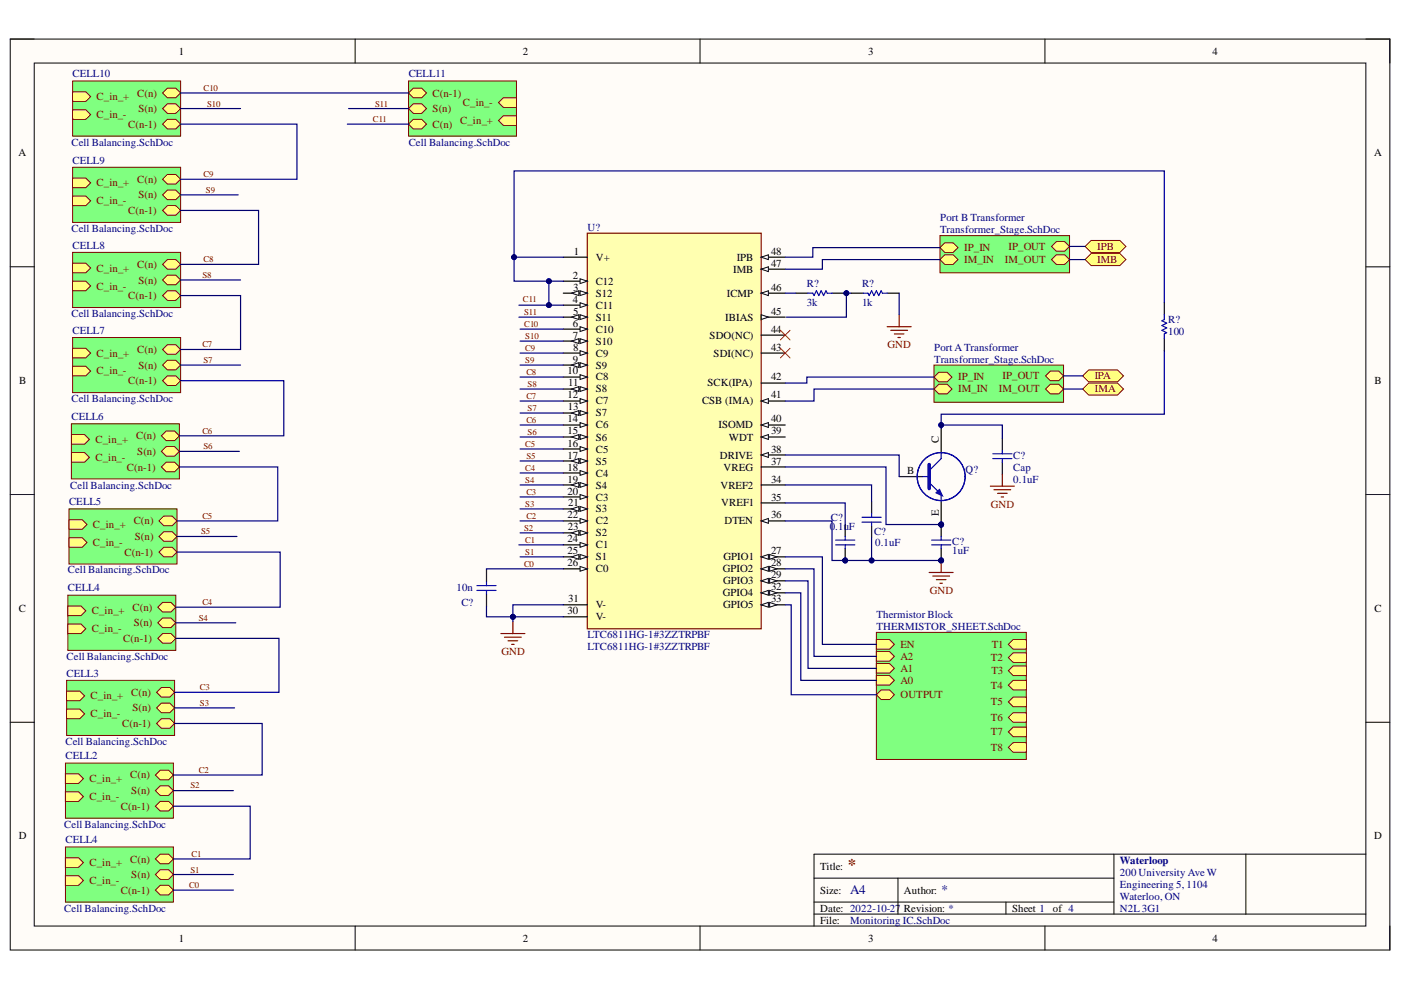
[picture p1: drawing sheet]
<svg xmlns="http://www.w3.org/2000/svg" width="297mm" height="210mm" viewBox="0 0 297 210" stroke-linecap="round" stroke-linejoin="round" font-family="sans-serif">
<path d="M2.2 8.3h292.5v193.1h-292.5z" fill-rule="evenodd" fill="#fffcf8"/>
<path d="M2.2 8.3h292.5v193.1h-292.5z" fill="none" stroke="#000" stroke-width=".21"/>
<path d="M7.3 13.4h282.3v182.9h-282.3z" fill-rule="evenodd" fill="#fffcf8"/>
<g fill="none" stroke="#000" stroke-width=".21">
<path d="M2.2 8.3h5.1M7.3 13.4h282.3v182.9h-282.3zM75.3 8.3v5.1M148.4 8.3v5.1M221.5 8.3v5.1M289.6 8.3h5.1v5.1M2.2 56.6h5.1M289.6 56.6h5.1M2.2 104.9h5.1M289.6 104.9h5.1M2.2 153.1h5.1M289.6 153.1h5.1"/>
<path d="M75.3 196.3v5.1M148.4 196.3v5.1M172.6 186.2h63.6M172.6 193.8h117M172.6 191.3h63.6M190.4 186.2v7.6M213.3 191.3v2.5M221.5 196.3v5.1M236.2 181.1v12.7M264.2 181.1v12.7M289.6 181.1h-117v15.2M294.7 196.3v5.1"/>
</g>
<path d="M124.5 49.4h36.9v83.9h-36.9z" fill-rule="evenodd" fill="#ffffb0"/>
<path d="M124.5 49.4h36.9v83.9h-36.9z" fill="none" stroke="#800000" stroke-width=".25"/>
<path d="M161.4 118.1h5.1" fill="none" stroke="#000" stroke-width=".25"/>
<path d="M161.4 118.1l1.5-.5v1z" fill="#f8fcff"/>
<path d="M161.4 118.1l1.5-.5v1z" fill="none" stroke="#000" stroke-width=".21"/>
<path d="M163.2 117.6l1.5 .5-1.5 .5z" fill="#f8fcff"/>
<path d="M163.2 117.6l1.5 .5-1.5 .5z" fill="none" stroke="#000" stroke-width=".21"/>
<path d="M161.4 120.6h5.1" fill="none" stroke="#000" stroke-width=".25"/>
<path d="M161.4 120.6l1.5-.5v1z" fill="#f8fcff"/>
<path d="M161.4 120.6l1.5-.5v1z" fill="none" stroke="#000" stroke-width=".21"/>
<path d="M163.2 120.1l1.5 .5-1.5 .5z" fill="#f8fcff"/>
<path d="M163.2 120.1l1.5 .5-1.5 .5z" fill="none" stroke="#000" stroke-width=".21"/>
<path d="M161.4 123.2h5.1" fill="none" stroke="#000" stroke-width=".25"/>
<path d="M161.4 123.2l1.5-.6v1.1z" fill="#f8fcff"/>
<path d="M161.4 123.2l1.5-.6v1.1z" fill="none" stroke="#000" stroke-width=".21"/>
<path d="M163.2 122.6l1.5 .6-1.5 .5z" fill="#f8fcff"/>
<path d="M163.2 122.6l1.5 .6-1.5 .5z" fill="none" stroke="#000" stroke-width=".21"/>
<path d="M161.4 125.7h5.1" fill="none" stroke="#000" stroke-width=".25"/>
<path d="M161.4 125.7l1.5-.5v1z" fill="#f8fcff"/>
<path d="M161.4 125.7l1.5-.5v1z" fill="none" stroke="#000" stroke-width=".21"/>
<path d="M163.2 125.2l1.5 .5-1.5 .5z" fill="#f8fcff"/>
<path d="M163.2 125.2l1.5 .5-1.5 .5z" fill="none" stroke="#000" stroke-width=".21"/>
<path d="M161.4 128.2h5.1" fill="none" stroke="#000" stroke-width=".25"/>
<path d="M161.4 128.2l1.5-.5v1z" fill="#f8fcff"/>
<path d="M161.4 128.2l1.5-.5v1z" fill="none" stroke="#000" stroke-width=".21"/>
<path d="M163.2 127.7l1.5 .5-1.5 .5z" fill="#f8fcff"/>
<path d="M163.2 127.7l1.5 .5-1.5 .5z" fill="none" stroke="#000" stroke-width=".21"/>
<path d="M161.4 85h5.1M161.4 106.6h5.1M161.4 102.8h5.1" fill="none" stroke="#000" stroke-width=".25"/>
<path d="M161.4 85l1.5-.5v1z" fill="#f8fcff"/>
<path d="M161.4 85l1.5-.5v1z" fill="none" stroke="#000" stroke-width=".21"/>
<path d="M119.4 120.6h5.1" fill="none" stroke="#000" stroke-width=".25"/>
<path d="M123 120.1l1.5 .5-1.5 .5z" fill="#f8fcff"/>
<path d="M123 120.1l1.5 .5-1.5 .5z" fill="none" stroke="#000" stroke-width=".21"/>
<path d="M119.4 115.5h5.1" fill="none" stroke="#000" stroke-width=".25"/>
<path d="M123 115l1.5 .5-1.5 .5z" fill="#f8fcff"/>
<path d="M123 115l1.5 .5-1.5 .5z" fill="none" stroke="#000" stroke-width=".21"/>
<path d="M119.4 110.4h5.1" fill="none" stroke="#000" stroke-width=".25"/>
<path d="M123 109.9l1.5 .5-1.5 .6z" fill="#f8fcff"/>
<path d="M123 109.9l1.5 .5-1.5 .6z" fill="none" stroke="#000" stroke-width=".21"/>
<path d="M119.4 105.4h5.1" fill="none" stroke="#000" stroke-width=".25"/>
<path d="M123 104.9l1.5 .5-1.5 .5z" fill="#f8fcff"/>
<path d="M123 104.9l1.5 .5-1.5 .5z" fill="none" stroke="#000" stroke-width=".21"/>
<path d="M119.4 100.3h5.1" fill="none" stroke="#000" stroke-width=".25"/>
<path d="M123 99.8l1.5 .5-1.5 .5z" fill="#f8fcff"/>
<path d="M123 99.8l1.5 .5-1.5 .5z" fill="none" stroke="#000" stroke-width=".21"/>
<path d="M119.4 95.2h5.1" fill="none" stroke="#000" stroke-width=".25"/>
<path d="M123 94.7l1.5 .5-1.5 .5z" fill="#f8fcff"/>
<path d="M123 94.7l1.5 .5-1.5 .5z" fill="none" stroke="#000" stroke-width=".21"/>
<path d="M119.4 90.1h5.1" fill="none" stroke="#000" stroke-width=".25"/>
<path d="M123 89.6l1.5 .5-1.5 .5z" fill="#f8fcff"/>
<path d="M123 89.6l1.5 .5-1.5 .5z" fill="none" stroke="#000" stroke-width=".21"/>
<path d="M119.4 85h5.1" fill="none" stroke="#000" stroke-width=".25"/>
<path d="M123 84.5l1.5 .5-1.5 .5z" fill="#f8fcff"/>
<path d="M123 84.5l1.5 .5-1.5 .5z" fill="none" stroke="#000" stroke-width=".21"/>
<path d="M119.4 79.9h5.1" fill="none" stroke="#000" stroke-width=".25"/>
<path d="M123 79.4l1.5 .5-1.5 .6z" fill="#f8fcff"/>
<path d="M123 79.4l1.5 .5-1.5 .6z" fill="none" stroke="#000" stroke-width=".21"/>
<path d="M119.4 74.9h5.1" fill="none" stroke="#000" stroke-width=".25"/>
<path d="M123 74.4l1.5 .5-1.5 .5z" fill="#f8fcff"/>
<path d="M123 74.4l1.5 .5-1.5 .5z" fill="none" stroke="#000" stroke-width=".21"/>
<path d="M119.4 69.8h5.1" fill="none" stroke="#000" stroke-width=".25"/>
<path d="M123 69.3l1.5 .5-1.5 .5z" fill="#f8fcff"/>
<path d="M123 69.3l1.5 .5-1.5 .5z" fill="none" stroke="#000" stroke-width=".21"/>
<path d="M119.4 64.7h5.1" fill="none" stroke="#000" stroke-width=".25"/>
<path d="M123 64.2l1.5 .5-1.5 .5z" fill="#f8fcff"/>
<path d="M123 64.2l1.5 .5-1.5 .5z" fill="none" stroke="#000" stroke-width=".21"/>
<path d="M119.4 59.6h5.1" fill="none" stroke="#000" stroke-width=".25"/>
<path d="M123 59.1l1.5 .5-1.5 .5z" fill="#f8fcff"/>
<path d="M123 59.1l1.5 .5-1.5 .5z" fill="none" stroke="#000" stroke-width=".21"/>
<path d="M161.4 96.5h5.1" fill="none" stroke="#000" stroke-width=".25"/>
<path d="M161.4 96.5l1.5-.5v1z" fill="#f8fcff"/>
<path d="M161.4 96.5l1.5-.5v1z" fill="none" stroke="#000" stroke-width=".21"/>
<path d="M161.4 110.4h5.1" fill="none" stroke="#000" stroke-width=".25"/>
<path d="M161.4 110.4l1.5-.5v1.1z" fill="#f8fcff"/>
<path d="M161.4 110.4l1.5-.5v1.1z" fill="none" stroke="#000" stroke-width=".21"/>
<path d="M161.4 67.2h5.1" fill="none" stroke="#000" stroke-width=".25"/>
<path d="M161.4 66.7l1.5 .5-1.5 .5z" fill="#f8fcff"/>
<path d="M161.4 66.7l1.5 .5-1.5 .5z" fill="none" stroke="#000" stroke-width=".21"/>
<path d="M161.4 62.2h5.1" fill="none" stroke="#000" stroke-width=".25"/>
<path d="M161.4 62.2l1.5-.6v1.1z" fill="#f8fcff"/>
<path d="M161.4 62.2l1.5-.6v1.1z" fill="none" stroke="#000" stroke-width=".21"/>
<path d="M161.4 57.1h5.1" fill="none" stroke="#000" stroke-width=".25"/>
<path d="M161.4 57.1l1.5-.5v1z" fill="#f8fcff"/>
<path d="M161.4 57.1l1.5-.5v1z" fill="none" stroke="#000" stroke-width=".21"/>
<path d="M161.4 54.5h5.1" fill="none" stroke="#000" stroke-width=".25"/>
<path d="M161.4 54.5l1.5-.5v1z" fill="#f8fcff"/>
<path d="M161.4 54.5l1.5-.5v1z" fill="none" stroke="#000" stroke-width=".21"/>
<path d="M161.4 90.1h5.1" fill="none" stroke="#000" stroke-width=".25"/>
<path d="M161.4 90.1l1.5-.5v1z" fill="#f8fcff"/>
<path d="M161.4 90.1l1.5-.5v1z" fill="none" stroke="#000" stroke-width=".21"/>
<path d="M119.4 118.1h5.1" fill="none" stroke="#000" stroke-width=".25"/>
<path d="M123 117.6l1.5 .5-1.5 .5z" fill="#f8fcff"/>
<path d="M123 117.6l1.5 .5-1.5 .5z" fill="none" stroke="#000" stroke-width=".21"/>
<path d="M121.2 118.1l1.5-.5v1z" fill="#f8fcff"/>
<path d="M121.2 118.1l1.5-.5v1z" fill="none" stroke="#000" stroke-width=".21"/>
<path d="M119.4 113h5.1" fill="none" stroke="#000" stroke-width=".25"/>
<path d="M123 112.5l1.5 .5-1.5 .5z" fill="#f8fcff"/>
<path d="M123 112.5l1.5 .5-1.5 .5z" fill="none" stroke="#000" stroke-width=".21"/>
<path d="M121.2 113l1.5-.5v1z" fill="#f8fcff"/>
<path d="M121.2 113l1.5-.5v1z" fill="none" stroke="#000" stroke-width=".21"/>
<path d="M119.4 107.9h5.1" fill="none" stroke="#000" stroke-width=".25"/>
<path d="M123 107.4l1.5 .5-1.5 .5z" fill="#f8fcff"/>
<path d="M123 107.4l1.5 .5-1.5 .5z" fill="none" stroke="#000" stroke-width=".21"/>
<path d="M121.2 107.9l1.5-.5v1z" fill="#f8fcff"/>
<path d="M121.2 107.9l1.5-.5v1z" fill="none" stroke="#000" stroke-width=".21"/>
<path d="M119.4 102.8h5.1" fill="none" stroke="#000" stroke-width=".25"/>
<path d="M123 102.3l1.5 .5-1.5 .5z" fill="#f8fcff"/>
<path d="M123 102.3l1.5 .5-1.5 .5z" fill="none" stroke="#000" stroke-width=".21"/>
<path d="M121.2 102.8l1.5-.5v1z" fill="#f8fcff"/>
<path d="M121.2 102.8l1.5-.5v1z" fill="none" stroke="#000" stroke-width=".21"/>
<path d="M119.4 97.7h5.1" fill="none" stroke="#000" stroke-width=".25"/>
<path d="M123 97.2l1.5 .5-1.5 .5z" fill="#f8fcff"/>
<path d="M123 97.2l1.5 .5-1.5 .5z" fill="none" stroke="#000" stroke-width=".21"/>
<path d="M121.2 97.7l1.5-.5v1z" fill="#f8fcff"/>
<path d="M121.2 97.7l1.5-.5v1z" fill="none" stroke="#000" stroke-width=".21"/>
<path d="M119.4 92.7h5.1" fill="none" stroke="#000" stroke-width=".25"/>
<path d="M123 92.1l1.5 .6-1.5 .5z" fill="#f8fcff"/>
<path d="M123 92.1l1.5 .6-1.5 .5z" fill="none" stroke="#000" stroke-width=".21"/>
<path d="M121.2 92.7l1.5-.6v1.1z" fill="#f8fcff"/>
<path d="M121.2 92.7l1.5-.6v1.1z" fill="none" stroke="#000" stroke-width=".21"/>
<path d="M119.4 87.6h5.1" fill="none" stroke="#000" stroke-width=".25"/>
<path d="M123 87.1l1.5 .5-1.5 .5z" fill="#f8fcff"/>
<path d="M123 87.1l1.5 .5-1.5 .5z" fill="none" stroke="#000" stroke-width=".21"/>
<path d="M121.2 87.6l1.5-.5v1z" fill="#f8fcff"/>
<path d="M121.2 87.6l1.5-.5v1z" fill="none" stroke="#000" stroke-width=".21"/>
<path d="M119.4 82.5h5.1" fill="none" stroke="#000" stroke-width=".25"/>
<path d="M123 82l1.5 .5-1.5 .5z" fill="#f8fcff"/>
<path d="M123 82l1.5 .5-1.5 .5z" fill="none" stroke="#000" stroke-width=".21"/>
<path d="M121.2 82.5l1.5-.5v1z" fill="#f8fcff"/>
<path d="M121.2 82.5l1.5-.5v1z" fill="none" stroke="#000" stroke-width=".21"/>
<path d="M119.4 77.4h5.1M119.4 72.3h5.1" fill="none" stroke="#000" stroke-width=".25"/>
<path d="M123 71.8l1.5 .5-1.5 .5z" fill="#f8fcff"/>
<path d="M123 71.8l1.5 .5-1.5 .5z" fill="none" stroke="#000" stroke-width=".21"/>
<path d="M121.2 72.3l1.5-.5v1z" fill="#f8fcff"/>
<path d="M121.2 72.3l1.5-.5v1z" fill="none" stroke="#000" stroke-width=".21"/>
<path d="M119.4 54.5h5.1M119.4 67.2h5.1M119.4 62.2h5.1M161.4 74.9h5.1M161.4 71.1h5.1M161.4 81.2h5.1M161.4 99h5.1M161.4 92.7h5.1M119.4 130.8h5.1M119.4 128.2h5.1" fill="none" stroke="#000" stroke-width=".25"/>
<path d="M161.4 92.7l1.5-.6v1.1z" fill="#f8fcff"/>
<path d="M161.4 92.7l1.5-.6v1.1z" fill="none" stroke="#000" stroke-width=".21"/>
<path d="M168.8 62.2h2.5M176.4 62.2h2.5M180.5 62.2h2.5M188.1 62.2h2.5" fill="none" stroke="#000" stroke-width=".25"/>
<path d="M171.3 62.2h1l.3 .5 .5-1.1 .5 1.1 .5-1.1 .5 1.1 .5-1.1 .3 .6h1M183 62.2h1l.3 .5 .5-1.1 .5 1.1 .5-1.1 .5 1.1 .5-1.1 .3 .6h1" fill="none" stroke="#00f" stroke-width=".25"/>
<path d="M188.1 69.3h5.1M188.9 70h3.5M189.6 70.8h2.1M190.4 71.6h.5M190.6 66.7v2.6M106.2 134.3h5.1M107 135.1h3.5M107.7 135.9h2.1M108.5 136.6h.5M108.7 131.8v2.5" fill="none" stroke="#800000" stroke-width=".25"/>
<path d="M165.5 70l2 2.1M165.5 73.8l2 2.1M167.5 70l-2 2.1M167.5 73.8l-2 2.1" fill="none" stroke="#f00" stroke-width=".21"/>
<path d="M230.1 52.2l1.2-1.2h6.1l1.3 1.2-1.3 1.3h-6.1z" fill-rule="evenodd" fill="#ffff80"/>
<path d="M230.1 52.2l1.2-1.2h6.1l1.3 1.2-1.3 1.3h-6.1z" fill="none" stroke="#800000" stroke-width=".21"/>
<path d="M230.1 55l1.2-1.2h6.1l1.3 1.2-1.3 1.3h-6.1z" fill-rule="evenodd" fill="#ffff80"/>
<path d="M230.1 55l1.2-1.2h6.1l1.3 1.2-1.3 1.3h-6.1z" fill="none" stroke="#800000" stroke-width=".21"/>
<path d="M229.6 79.7l1.2-1.3h6.1l1.3 1.3-1.3 1.3h-6.1z" fill-rule="evenodd" fill="#ffff80"/>
<path d="M229.6 79.7l1.2-1.3h6.1l1.3 1.3-1.3 1.3h-6.1z" fill="none" stroke="#800000" stroke-width=".21"/>
<path d="M229.6 82.5l1.2-1.3h6.1l1.3 1.3-1.3 1.3h-6.1z" fill-rule="evenodd" fill="#ffff80"/>
<path d="M229.6 82.5l1.2-1.3h6.1l1.3 1.3-1.3 1.3h-6.1z" fill="none" stroke="#800000" stroke-width=".21"/>
<path d="M199.3 50h27.5v7.8h-27.5z" fill-rule="evenodd" fill="#80ff80"/>
<path d="M199.3 50h27.5v7.8h-27.5z" fill="none" stroke="#800000" stroke-width=".21"/>
<path d="M199.3 52.5l1-1h1.8l1 1-1 1h-1.8z" fill-rule="evenodd" fill="#ffff80"/>
<path d="M199.3 52.5l1-1h1.8l1 1-1 1h-1.8z" fill="none" stroke="#800000" stroke-width=".21"/>
<path d="M199.3 55l1-1h1.8l1 1-1 1.1h-1.8z" fill-rule="evenodd" fill="#ffff80"/>
<path d="M199.3 55l1-1h1.8l1 1-1 1.1h-1.8z" fill="none" stroke="#800000" stroke-width=".21"/>
<path d="M222.9 52.2l1.1-1h1.7l1.1 1-1.1 1.1h-1.7z" fill-rule="evenodd" fill="#ffff80"/>
<path d="M222.9 52.2l1.1-1h1.7l1.1 1-1.1 1.1h-1.7z" fill="none" stroke="#800000" stroke-width=".21"/>
<path d="M222.9 55l1.1-1h1.7l1.1 1-1.1 1.1h-1.7z" fill-rule="evenodd" fill="#ffff80"/>
<path d="M222.9 55l1.1-1h1.7l1.1 1-1.1 1.1h-1.7z" fill="none" stroke="#800000" stroke-width=".21"/>
<path d="M198 77.4h27.5v7.9h-27.5z" fill-rule="evenodd" fill="#80ff80"/>
<path d="M198 77.4h27.5v7.9h-27.5z" fill="none" stroke="#800000" stroke-width=".21"/>
<path d="M198 80l1-1.1h1.8l1 1.1-1 1h-1.8z" fill-rule="evenodd" fill="#ffff80"/>
<path d="M198 80l1-1.1h1.8l1 1.1-1 1h-1.8z" fill="none" stroke="#800000" stroke-width=".21"/>
<path d="M198 82.5l1-1h1.8l1 1-1 1h-1.8z" fill-rule="evenodd" fill="#ffff80"/>
<path d="M198 82.5l1-1h1.8l1 1-1 1h-1.8z" fill="none" stroke="#800000" stroke-width=".21"/>
<path d="M221.7 79.7l1-1h1.8l1 1-1 1h-1.8z" fill-rule="evenodd" fill="#ffff80"/>
<path d="M221.7 79.7l1-1h1.8l1 1-1 1h-1.8z" fill="none" stroke="#800000" stroke-width=".21"/>
<path d="M221.7 82.5l1-1h1.8l1 1-1 1h-1.8z" fill-rule="evenodd" fill="#ffff80"/>
<path d="M221.7 82.5l1-1h1.8l1 1-1 1h-1.8z" fill="none" stroke="#800000" stroke-width=".21"/>
<path d="M246.9 64.2v2.5M246.9 71.8v2.6M212.5 92.9v2.6M212.5 98v2.5M179.2 111.2v2.5M184.8 106.4v2.5M184.8 111.5v2.5M190.6 101h5.1M103.1 120.9v2.5M103.1 125.9v2.6" fill="none" stroke="#000" stroke-width=".25"/>
<path d="M197 98.5v5.1" fill="none" stroke="#00f" stroke-width=".76"/>
<g fill="none" stroke="#00f" stroke-width=".25">
<path d="M246.4 69l1 .5-1 .5 1 .5-.5 .3v1M199.5 97.2l-2.5 2.6M210.5 96.2h4.1M210.5 97.2h4.1M212.5 95.5v.7M212.5 97.2v.8M177.2 114.5h4M177.2 115.5h4M179.2 113.7v.8M182.8 109.7h4M182.8 110.7h4M184.8 108.9v.8"/>
<path d="M184.8 110.7v.8M195.7 101h1.3M197 102.3l2.5 2.6M197.5 114.5h4.1M197.5 115.5h4.1M101.1 124.2h4.1M101.1 125.2h4.1M103.1 123.4v.8M103.1 125.2v.7"/>
<circle cx="199.5" cy="101" r="5.1"/>
</g>
<path d="M199.5 118.8v2.6M210 103.1h5.1M210.7 103.8h3.6M211.5 104.6h2M212.3 105.4h.5M212.5 100.5v2.6M197 121.4h5.1M197.8 122.1h3.5M198.5 122.9h2.1M199.3 123.7h.5" fill="none" stroke="#800000" stroke-width=".25"/>
<path d="M13.9 179.6h22.9v11.7h-22.9z" fill-rule="evenodd" fill="#80ff80"/>
<path d="M13.9 179.6h22.9v11.7h-22.9z" fill="none" stroke="#800000" stroke-width=".21"/>
<path d="M32.9 185.4l1.1-1h1.8l1 1-1 1h-1.8z" fill-rule="evenodd" fill="#ffff80"/>
<path d="M32.9 185.4l1.1-1h1.8l1 1-1 1h-1.8z" fill="none" stroke="#800000" stroke-width=".21"/>
<path d="M13.9 181.9h2.8l1 1-1 1h-2.8z" fill-rule="evenodd" fill="#ffff80"/>
<path d="M13.9 181.9h2.8l1 1-1 1h-2.8z" fill="none" stroke="#800000" stroke-width=".21"/>
<path d="M13.9 185.7h2.8l1 1-1 1h-2.8z" fill-rule="evenodd" fill="#ffff80"/>
<path d="M13.9 185.7h2.8l1 1-1 1h-2.8z" fill="none" stroke="#800000" stroke-width=".21"/>
<path d="M32.9 188.7l1.1-1h1.8l1 1-1 1h-1.8z" fill-rule="evenodd" fill="#ffff80"/>
<path d="M32.9 188.7l1.1-1h1.8l1 1-1 1h-1.8z" fill="none" stroke="#800000" stroke-width=".21"/>
<path d="M32.9 182.1l1.1-1h1.8l1 1-1 1h-1.8z" fill-rule="evenodd" fill="#ffff80"/>
<path d="M32.9 182.1l1.1-1h1.8l1 1-1 1h-1.8z" fill="none" stroke="#800000" stroke-width=".21"/>
<path d="M13.9 161.8h22.9v11.7h-22.9z" fill-rule="evenodd" fill="#80ff80"/>
<path d="M13.9 161.8h22.9v11.7h-22.9z" fill="none" stroke="#800000" stroke-width=".21"/>
<path d="M34 166.6h1.7l1.1 1-1.1 1h-1.7l-1.1-1z" fill-rule="evenodd" fill="#ffff80"/>
<path d="M34 166.6h1.7l1.1 1-1.1 1h-1.7l-1.1-1z" fill="none" stroke="#800000" stroke-width=".21"/>
<path d="M13.9 164.1h2.8l1 1-1 1h-2.8z" fill-rule="evenodd" fill="#ffff80"/>
<path d="M13.9 164.1h2.8l1 1-1 1h-2.8z" fill="none" stroke="#800000" stroke-width=".21"/>
<path d="M13.9 167.9h2.8l1 1-1 1h-2.8z" fill-rule="evenodd" fill="#ffff80"/>
<path d="M13.9 167.9h2.8l1 1-1 1h-2.8z" fill="none" stroke="#800000" stroke-width=".21"/>
<path d="M32.9 170.9l1.1-1h1.7l1.1 1-1.1 1h-1.7z" fill-rule="evenodd" fill="#ffff80"/>
<path d="M32.9 170.9l1.1-1h1.7l1.1 1-1.1 1h-1.7z" fill="none" stroke="#800000" stroke-width=".21"/>
<path d="M32.9 164.3l1.1-1h1.7l1.1 1-1.1 1h-1.7z" fill-rule="evenodd" fill="#ffff80"/>
<path d="M32.9 164.3l1.1-1h1.7l1.1 1-1.1 1h-1.7z" fill="none" stroke="#800000" stroke-width=".21"/>
<path d="M14.1 144.2h22.9v11.7h-22.9z" fill-rule="evenodd" fill="#80ff80"/>
<path d="M14.1 144.2h22.9v11.7h-22.9z" fill="none" stroke="#800000" stroke-width=".21"/>
<path d="M33.2 150.1l1-1h1.8l1 1-1 1h-1.8z" fill-rule="evenodd" fill="#ffff80"/>
<path d="M33.2 150.1l1-1h1.8l1 1-1 1h-1.8z" fill="none" stroke="#800000" stroke-width=".21"/>
<path d="M14.1 146.5h2.8l1 1-1 1.1h-2.8z" fill-rule="evenodd" fill="#ffff80"/>
<path d="M14.1 146.5h2.8l1 1-1 1.1h-2.8z" fill="none" stroke="#800000" stroke-width=".21"/>
<path d="M14.1 150.3h2.8l1 1.1-1 1h-2.8z" fill-rule="evenodd" fill="#ffff80"/>
<path d="M14.1 150.3h2.8l1 1.1-1 1h-2.8z" fill="none" stroke="#800000" stroke-width=".21"/>
<path d="M33.2 153.4l1-1h1.8l1 1-1 1h-1.8z" fill-rule="evenodd" fill="#ffff80"/>
<path d="M33.2 153.4l1-1h1.8l1 1-1 1h-1.8z" fill="none" stroke="#800000" stroke-width=".21"/>
<path d="M33.2 146.8l1-1h1.8l1 1-1 1h-1.8z" fill-rule="evenodd" fill="#ffff80"/>
<path d="M33.2 146.8l1-1h1.8l1 1-1 1h-1.8z" fill="none" stroke="#800000" stroke-width=".21"/>
<path d="M14.4 126.2h22.9v11.7h-22.9z" fill-rule="evenodd" fill="#80ff80"/>
<path d="M14.4 126.2h22.9v11.7h-22.9z" fill="none" stroke="#800000" stroke-width=".21"/>
<path d="M34.5 131h1.8l1 1-1 1.1h-1.8l-1-1.1z" fill-rule="evenodd" fill="#ffff80"/>
<path d="M34.5 131h1.8l1 1-1 1.1h-1.8l-1-1.1z" fill="none" stroke="#800000" stroke-width=".21"/>
<path d="M14.4 128.5h2.8l1 1-1 1h-2.8z" fill-rule="evenodd" fill="#ffff80"/>
<path d="M14.4 128.5h2.8l1 1-1 1h-2.8z" fill="none" stroke="#800000" stroke-width=".21"/>
<path d="M14.4 132.3h2.8l1 1-1 1h-2.8z" fill-rule="evenodd" fill="#ffff80"/>
<path d="M14.4 132.3h2.8l1 1-1 1h-2.8z" fill="none" stroke="#800000" stroke-width=".21"/>
<path d="M34.5 134.3h1.8l1 1.1-1 1h-1.8l-1-1z" fill-rule="evenodd" fill="#ffff80"/>
<path d="M34.5 134.3h1.8l1 1.1-1 1h-1.8l-1-1z" fill="none" stroke="#800000" stroke-width=".21"/>
<path d="M33.5 128.7l1-1h1.8l1 1-1 1.1h-1.8z" fill-rule="evenodd" fill="#ffff80"/>
<path d="M33.5 128.7l1-1h1.8l1 1-1 1.1h-1.8z" fill="none" stroke="#800000" stroke-width=".21"/>
<path d="M14.6 107.9h22.9v11.7h-22.9z" fill-rule="evenodd" fill="#80ff80"/>
<path d="M14.6 107.9h22.9v11.7h-22.9z" fill="none" stroke="#800000" stroke-width=".21"/>
<path d="M34.7 112.7h1.8l1 1-1 1.1h-1.8l-1-1.1z" fill-rule="evenodd" fill="#ffff80"/>
<path d="M34.7 112.7h1.8l1 1-1 1.1h-1.8l-1-1.1z" fill="none" stroke="#800000" stroke-width=".21"/>
<path d="M14.6 110.2h2.8l1 1-1 1h-2.8z" fill-rule="evenodd" fill="#ffff80"/>
<path d="M14.6 110.2h2.8l1 1-1 1h-2.8z" fill="none" stroke="#800000" stroke-width=".21"/>
<path d="M14.6 114h2.8l1 1-1 1h-2.8z" fill-rule="evenodd" fill="#ffff80"/>
<path d="M14.6 114h2.8l1 1-1 1h-2.8z" fill="none" stroke="#800000" stroke-width=".21"/>
<path d="M33.7 117.1l1-1.1h1.8l1 1.1-1 1h-1.8z" fill-rule="evenodd" fill="#ffff80"/>
<path d="M33.7 117.1l1-1.1h1.8l1 1.1-1 1h-1.8z" fill="none" stroke="#800000" stroke-width=".21"/>
<path d="M34.7 109.4h1.8l1 1-1 1.1h-1.8l-1-1.1z" fill-rule="evenodd" fill="#ffff80"/>
<path d="M34.7 109.4h1.8l1 1-1 1.1h-1.8l-1-1.1z" fill="none" stroke="#800000" stroke-width=".21"/>
<path d="M15.1 89.9h22.9v11.6h-22.9z" fill-rule="evenodd" fill="#80ff80"/>
<path d="M15.1 89.9h22.9v11.6h-22.9z" fill="none" stroke="#800000" stroke-width=".21"/>
<path d="M34.2 95.7l1-1h1.8l1 1-1 1h-1.8z" fill-rule="evenodd" fill="#ffff80"/>
<path d="M34.2 95.7l1-1h1.8l1 1-1 1h-1.8z" fill="none" stroke="#800000" stroke-width=".21"/>
<path d="M15.1 92.1h2.8l1.1 1.1-1.1 1h-2.8z" fill-rule="evenodd" fill="#ffff80"/>
<path d="M15.1 92.1h2.8l1.1 1.1-1.1 1h-2.8z" fill="none" stroke="#800000" stroke-width=".21"/>
<path d="M15.1 96h2.8l1.1 1-1.1 1h-2.8z" fill-rule="evenodd" fill="#ffff80"/>
<path d="M15.1 96h2.8l1.1 1-1.1 1h-2.8z" fill="none" stroke="#800000" stroke-width=".21"/>
<path d="M34.2 99l1-1h1.8l1 1-1 1h-1.8z" fill-rule="evenodd" fill="#ffff80"/>
<path d="M34.2 99l1-1h1.8l1 1-1 1h-1.8z" fill="none" stroke="#800000" stroke-width=".21"/>
<path d="M34.2 92.4l1-1h1.8l1 1-1 1h-1.8z" fill-rule="evenodd" fill="#ffff80"/>
<path d="M34.2 92.4l1-1h1.8l1 1-1 1h-1.8z" fill="none" stroke="#800000" stroke-width=".21"/>
<path d="M15.4 71.6h22.9v11.6h-22.9z" fill-rule="evenodd" fill="#80ff80"/>
<path d="M15.4 71.6h22.9v11.6h-22.9z" fill="none" stroke="#800000" stroke-width=".21"/>
<path d="M34.5 77.4l1-1h1.8l1 1-1 1h-1.8z" fill-rule="evenodd" fill="#ffff80"/>
<path d="M34.5 77.4l1-1h1.8l1 1-1 1h-1.8z" fill="none" stroke="#800000" stroke-width=".21"/>
<path d="M15.4 73.8h2.8l1 1.1-1 1h-2.8z" fill-rule="evenodd" fill="#ffff80"/>
<path d="M15.4 73.8h2.8l1 1.1-1 1h-2.8z" fill="none" stroke="#800000" stroke-width=".21"/>
<path d="M15.4 77.7h2.8l1 1-1 1h-2.8z" fill-rule="evenodd" fill="#ffff80"/>
<path d="M15.4 77.7h2.8l1 1-1 1h-2.8z" fill="none" stroke="#800000" stroke-width=".21"/>
<path d="M34.5 80.7l1-1h1.8l1 1-1 1h-1.8z" fill-rule="evenodd" fill="#ffff80"/>
<path d="M34.5 80.7l1-1h1.8l1 1-1 1h-1.8z" fill="none" stroke="#800000" stroke-width=".21"/>
<path d="M34.5 74.1l1-1h1.8l1 1-1 1h-1.8z" fill-rule="evenodd" fill="#ffff80"/>
<path d="M34.5 74.1l1-1h1.8l1 1-1 1h-1.8z" fill="none" stroke="#800000" stroke-width=".21"/>
<path d="M15.4 53.5h22.9v11.7h-22.9z" fill-rule="evenodd" fill="#80ff80"/>
<path d="M15.4 53.5h22.9v11.7h-22.9z" fill="none" stroke="#800000" stroke-width=".21"/>
<path d="M34.5 59.4l1-1.1h1.8l1 1.1-1 1h-1.8z" fill-rule="evenodd" fill="#ffff80"/>
<path d="M34.5 59.4l1-1.1h1.8l1 1.1-1 1h-1.8z" fill="none" stroke="#800000" stroke-width=".21"/>
<path d="M15.4 55.8h2.8l1 1-1 1h-2.8z" fill-rule="evenodd" fill="#ffff80"/>
<path d="M15.4 55.8h2.8l1 1-1 1h-2.8z" fill="none" stroke="#800000" stroke-width=".21"/>
<path d="M15.4 59.6h2.8l1 1-1 1h-2.8z" fill-rule="evenodd" fill="#ffff80"/>
<path d="M15.4 59.6h2.8l1 1-1 1h-2.8z" fill="none" stroke="#800000" stroke-width=".21"/>
<path d="M34.5 62.7l1-1.1h1.8l1 1.1-1 1h-1.8z" fill-rule="evenodd" fill="#ffff80"/>
<path d="M34.5 62.7l1-1.1h1.8l1 1.1-1 1h-1.8z" fill="none" stroke="#800000" stroke-width=".21"/>
<path d="M34.5 56.1l1-1.1h1.8l1 1.1-1 1h-1.8z" fill-rule="evenodd" fill="#ffff80"/>
<path d="M34.5 56.1l1-1.1h1.8l1 1.1-1 1h-1.8z" fill="none" stroke="#800000" stroke-width=".21"/>
<path d="M15.4 35.5h22.9v11.7h-22.9z" fill-rule="evenodd" fill="#80ff80"/>
<path d="M15.4 35.5h22.9v11.7h-22.9z" fill="none" stroke="#800000" stroke-width=".21"/>
<path d="M34.5 41.3l1-1h1.8l1 1-1 1h-1.8z" fill-rule="evenodd" fill="#ffff80"/>
<path d="M34.5 41.3l1-1h1.8l1 1-1 1h-1.8z" fill="none" stroke="#800000" stroke-width=".21"/>
<path d="M15.4 37.8h2.8l1 1-1 1h-2.8z" fill-rule="evenodd" fill="#ffff80"/>
<path d="M15.4 37.8h2.8l1 1-1 1h-2.8z" fill="none" stroke="#800000" stroke-width=".21"/>
<path d="M15.4 41.6h2.8l1 1-1 1h-2.8z" fill-rule="evenodd" fill="#ffff80"/>
<path d="M15.4 41.6h2.8l1 1-1 1h-2.8z" fill="none" stroke="#800000" stroke-width=".21"/>
<path d="M34.5 44.6l1-1h1.8l1 1-1 1h-1.8z" fill-rule="evenodd" fill="#ffff80"/>
<path d="M34.5 44.6l1-1h1.8l1 1-1 1h-1.8z" fill="none" stroke="#800000" stroke-width=".21"/>
<path d="M34.5 38l1-1h1.8l1 1-1 1h-1.8z" fill-rule="evenodd" fill="#ffff80"/>
<path d="M34.5 38l1-1h1.8l1 1-1 1h-1.8z" fill="none" stroke="#800000" stroke-width=".21"/>
<path d="M15.4 17.2h22.9v11.7h-22.9z" fill-rule="evenodd" fill="#80ff80"/>
<path d="M15.4 17.2h22.9v11.7h-22.9z" fill="none" stroke="#800000" stroke-width=".21"/>
<path d="M34.5 23l1-1h1.8l1 1-1 1h-1.8z" fill-rule="evenodd" fill="#ffff80"/>
<path d="M34.5 23l1-1h1.8l1 1-1 1h-1.8z" fill="none" stroke="#800000" stroke-width=".21"/>
<path d="M15.4 19.5h2.8l1 1-1 1h-2.8z" fill-rule="evenodd" fill="#ffff80"/>
<path d="M15.4 19.5h2.8l1 1-1 1h-2.8z" fill="none" stroke="#800000" stroke-width=".21"/>
<path d="M15.4 23.3h2.8l1 1-1 1h-2.8z" fill-rule="evenodd" fill="#ffff80"/>
<path d="M15.4 23.3h2.8l1 1-1 1h-2.8z" fill="none" stroke="#800000" stroke-width=".21"/>
<path d="M34.5 26.3l1-1h1.8l1 1-1 1h-1.8z" fill-rule="evenodd" fill="#ffff80"/>
<path d="M34.5 26.3l1-1h1.8l1 1-1 1h-1.8z" fill="none" stroke="#800000" stroke-width=".21"/>
<path d="M34.5 19.7l1-1h1.8l1 1-1 1h-1.8z" fill-rule="evenodd" fill="#ffff80"/>
<path d="M34.5 19.7l1-1h1.8l1 1-1 1h-1.8z" fill="none" stroke="#800000" stroke-width=".21"/>
<path d="M86.6 17.2h22.9v11.7h-22.9z" fill-rule="evenodd" fill="#80ff80"/>
<path d="M86.6 17.2h22.9v11.7h-22.9z" fill="none" stroke="#800000" stroke-width=".21"/>
<path d="M86.6 23l1-1h1.8l1 1-1 1h-1.8z" fill-rule="evenodd" fill="#ffff80"/>
<path d="M86.6 23l1-1h1.8l1 1-1 1h-1.8z" fill="none" stroke="#800000" stroke-width=".21"/>
<path d="M105.7 25.6l1-1.1h2.8v2.1h-2.8z" fill-rule="evenodd" fill="#ffff80"/>
<path d="M105.7 25.6l1-1.1h2.8v2.1h-2.8z" fill="none" stroke="#800000" stroke-width=".21"/>
<path d="M106.7 20.7h2.8v2.1h-2.8l-1-1.1z" fill-rule="evenodd" fill="#ffff80"/>
<path d="M106.7 20.7h2.8v2.1h-2.8l-1-1.1z" fill="none" stroke="#800000" stroke-width=".21"/>
<path d="M86.6 19.7l1-1h1.8l1 1-1 1h-1.8z" fill-rule="evenodd" fill="#ffff80"/>
<path d="M86.6 19.7l1-1h1.8l1 1-1 1h-1.8z" fill="none" stroke="#800000" stroke-width=".21"/>
<path d="M86.6 26.3l1-1h1.8l1 1-1 1h-1.8z" fill-rule="evenodd" fill="#ffff80"/>
<path d="M86.6 26.3l1-1h1.8l1 1-1 1h-1.8z" fill="none" stroke="#800000" stroke-width=".21"/>
<path d="M185.8 134.1h31.8v26.9h-31.8z" fill-rule="evenodd" fill="#80ff80"/>
<path d="M185.8 134.1h31.8v26.9h-31.8z" fill="none" stroke="#800000" stroke-width=".21"/>
<path d="M185.8 147.3l1-1h1.8l1 1-1 1h-1.8z" fill-rule="evenodd" fill="#ffff80"/>
<path d="M185.8 147.3l1-1h1.8l1 1-1 1h-1.8z" fill="none" stroke="#800000" stroke-width=".21"/>
<path d="M185.8 135.6h2.8l1 1-1 1h-2.8z" fill-rule="evenodd" fill="#ffff80"/>
<path d="M185.8 135.6h2.8l1 1-1 1h-2.8z" fill="none" stroke="#800000" stroke-width=".21"/>
<path d="M185.8 138.2h2.8l1 1-1 1h-2.8z" fill-rule="evenodd" fill="#ffff80"/>
<path d="M185.8 138.2h2.8l1 1-1 1h-2.8z" fill="none" stroke="#800000" stroke-width=".21"/>
<path d="M185.8 140.7h2.8l1 1-1 1h-2.8z" fill-rule="evenodd" fill="#ffff80"/>
<path d="M185.8 140.7h2.8l1 1-1 1h-2.8z" fill="none" stroke="#800000" stroke-width=".21"/>
<path d="M185.8 143.2h2.8l1 1.1-1 1h-2.8z" fill-rule="evenodd" fill="#ffff80"/>
<path d="M185.8 143.2h2.8l1 1.1-1 1h-2.8z" fill="none" stroke="#800000" stroke-width=".21"/>
<path d="M213.8 136.6l1-1h2.8v2h-2.8z" fill-rule="evenodd" fill="#ffff80"/>
<path d="M213.8 136.6l1-1h2.8v2h-2.8z" fill="none" stroke="#800000" stroke-width=".21"/>
<path d="M213.8 139.4l1-1h2.8v2h-2.8z" fill-rule="evenodd" fill="#ffff80"/>
<path d="M213.8 139.4l1-1h2.8v2h-2.8z" fill="none" stroke="#800000" stroke-width=".21"/>
<path d="M213.8 142.2l1-1h2.8v2h-2.8z" fill-rule="evenodd" fill="#ffff80"/>
<path d="M213.8 142.2l1-1h2.8v2h-2.8z" fill="none" stroke="#800000" stroke-width=".21"/>
<path d="M213.8 145.3l1-1h2.8v2h-2.8z" fill-rule="evenodd" fill="#ffff80"/>
<path d="M213.8 145.3l1-1h2.8v2h-2.8z" fill="none" stroke="#800000" stroke-width=".21"/>
<path d="M214.8 147.8h2.8v2h-2.8l-1-1z" fill-rule="evenodd" fill="#ffff80"/>
<path d="M214.8 147.8h2.8v2h-2.8l-1-1z" fill="none" stroke="#800000" stroke-width=".21"/>
<path d="M213.8 152.1l1-1h2.8v2h-2.8z" fill-rule="evenodd" fill="#ffff80"/>
<path d="M213.8 152.1l1-1h2.8v2h-2.8z" fill="none" stroke="#800000" stroke-width=".21"/>
<path d="M213.8 155.2l1-1h2.8v2h-2.8z" fill-rule="evenodd" fill="#ffff80"/>
<path d="M213.8 155.2l1-1h2.8v2h-2.8z" fill="none" stroke="#800000" stroke-width=".21"/>
<path d="M213.8 158.5l1-1h2.8v2h-2.8z" fill-rule="evenodd" fill="#ffff80"/>
<path d="M213.8 158.5l1-1h2.8v2h-2.8z" fill="none" stroke="#800000" stroke-width=".21"/>
<path d="M179.5 62.2v5h-12.8" fill="none" stroke="#000080" stroke-width=".25"/>
<circle cx="179.5" cy="62.2" r=".51" fill="#000080"/>
<circle cx="179.5" cy="62.2" r=".51" fill="none" stroke="#000080" stroke-width=".21"/>
<path d="M190.6 62.2v4.5M108.7 130.8h10.7" fill="none" stroke="#000080" stroke-width=".25"/>
<circle cx="108.7" cy="130.8" r=".51" fill="#000080"/>
<circle cx="108.7" cy="130.8" r=".51" fill="none" stroke="#000080" stroke-width=".21"/>
<path d="M178.9 62.2h1.6" fill="none" stroke="#000080" stroke-width=".25"/>
<circle cx="179.5" cy="62.2" r=".51" fill="#000080"/>
<circle cx="179.5" cy="62.2" r=".51" fill="none" stroke="#000080" stroke-width=".21"/>
<g fill="none" stroke="#000080" stroke-width=".25">
<path d="M119.4 54.5h-10.4v-18.3h137.9v28M199.3 55h-24.9v2.1h-7.9M199.3 52.5h-27v2h-5.8M226.8 52.2h3.3M226.8 55h3.3M166.5 62.2h2.3M198 80h-26.9v1.2h-4.6M225.5 79.7h4.1M246.9 74.4v13.4h-47.4v3.1M166.5 96.5h24.1v4.5M198 82.5h-25.4v2.5h-6.1M199.5 90.1h13v2.8"/>
<path d="M225.5 82.5h4.1"/>
</g>
<circle cx="109" cy="54.5" r=".51" fill="#000080"/>
<circle cx="109" cy="54.5" r=".51" fill="none" stroke="#000080" stroke-width=".21"/>
<path d="M166.5 99h21.3v12.2h11.7M166.5 102.8h18.3v3.6M166.5 110.5h9.9v8.3h8.4" fill="none" stroke="#000080" stroke-width=".25"/>
<circle cx="184.8" cy="118.8" r=".51" fill="#000080"/>
<circle cx="184.8" cy="118.8" r=".51" fill="none" stroke="#000080" stroke-width=".21"/>
<path d="M109 54.5v5.1h10.4M166.5 106.6h12.7v4.6" fill="none" stroke="#000080" stroke-width=".25"/>
<circle cx="116.4" cy="59.6" r=".51" fill="#000080"/>
<circle cx="116.4" cy="59.6" r=".51" fill="none" stroke="#000080" stroke-width=".21"/>
<circle cx="109" cy="54.5" r=".51" fill="#000080"/>
<circle cx="109" cy="54.5" r=".51" fill="none" stroke="#000080" stroke-width=".21"/>
<path d="M184.8 114v4.8h14.7" fill="none" stroke="#000080" stroke-width=".25"/>
<circle cx="184.8" cy="118.8" r=".51" fill="#000080"/>
<circle cx="184.8" cy="118.8" r=".51" fill="none" stroke="#000080" stroke-width=".21"/>
<path d="M119.4 128.2h-10.7v3.6" fill="none" stroke="#000080" stroke-width=".25"/>
<circle cx="108.7" cy="130.8" r=".51" fill="#000080"/>
<circle cx="108.7" cy="130.8" r=".51" fill="none" stroke="#000080" stroke-width=".21"/>
<path d="M103.1 128.5v2.3h5.6" fill="none" stroke="#000080" stroke-width=".25"/>
<circle cx="108.7" cy="130.8" r=".51" fill="#000080"/>
<circle cx="108.7" cy="130.8" r=".51" fill="none" stroke="#000080" stroke-width=".21"/>
<g fill="none" stroke="#000080" stroke-width=".25">
<path d="M38.3 23h12.7M73.6 26.3h13M73.9 23h12.7M38.3 59.4h12.7M38.3 77.4h12.7M110 64.7h9.4M110 67.2h9.4M110.3 77.4h9.1M110.3 69.8h9.1M110.3 72.3h9.1M110.3 74.9h9.1M110.3 79.9h9.1"/>
<path d="M38 95.7h12.7M110.3 82.5h9.1M110.3 85h9.1M110.3 87.6h9.1M110.3 90.1h9.1M110.3 92.7h9.1M110.3 95.2h9.1M110.3 97.7h9.1M37.5 113.7h12.7M110 115.5h9.4M110.3 100.3h9.1M110.3 102.8h9.1"/>
<path d="M110.3 105.4h9.1M110.3 107.9h9.1M110.3 110.4h9.1M110.3 113h9.1M110.3 118.1h9.1M37.3 132h12.7M119.4 120.6h-16.3v.3M37 150.1h12.7M36.8 167.6h12.7M36.8 185.4h12.7M36.8 188.7h12.7"/>
</g>
<circle cx="116.4" cy="64.7" r=".51" fill="#000080"/>
<circle cx="116.4" cy="64.7" r=".51" fill="none" stroke="#000080" stroke-width=".21"/>
<path d="M116.4 59.6v5.1" fill="none" stroke="#000080" stroke-width=".25"/>
<circle cx="116.4" cy="59.6" r=".51" fill="#000080"/>
<circle cx="116.4" cy="59.6" r=".51" fill="none" stroke="#000080" stroke-width=".21"/>
<circle cx="116.4" cy="64.7" r=".51" fill="#000080"/>
<circle cx="116.4" cy="64.7" r=".51" fill="none" stroke="#000080" stroke-width=".21"/>
<g fill="none" stroke="#000080" stroke-width=".25">
<path d="M38.3 19.7h48.3M38.3 26.3h24.7v11.7h-24.7M38.3 44.6h16.5v11.5h-16.5M38.3 41.3h12.2M38.3 62.7h12.7v11.4h-12.7M38 99h20.9v11.4h-21.4M38.3 80.7h21.9v11.7h-22.2M37.5 117.1h21.9v11.6h-22.1M166.5 118.1h7.9v18.5h11.4M37.3 135.4h21.8v11.4h-22.1M166.5 120.6h6.1v18.6h13.2M166.5 123.2h4.8v18.5h14.5"/>
<path d="M166.5 125.7h3.3v18.6h16M166.5 128.2h1.3v19.1h18M37 153.4h18.6v10.9h-18.8M36.8 170.9h16.2v11.2h-16.2"/>
</g>
<text font-size="6.4" fill="#00f" x="199" y="109.9">PIQ?0E</text>
<text font-size="6" fill="#000080" x="199" y="94.5">PIQ?0C</text>
<g font-size="3.5" fill="#000080">
<text x="199" y="113.2">PIC?02</text>
<text x="178.5" y="118.2">PIC?01</text>
<text x="199" y="118.2">PIC?01</text>
</g>
<text font-size="3.5" fill="#800000" x="179.7" y="184.4">*</text>
<text font-size="2.8" fill="#00f" x="247.3" y="68.3">COR?</text>
<g font-size="2.8" fill="#000080">
<text x="180.2" y="189.7">A4</text>
<text x="199.6" y="189.7">*</text>
</g>
<g font-size="2.3">
<text x="37.9" y="11.6">1</text>
<text x="110.8" y="11.6">2</text>
<text x="184" y="11.6">3</text>
<text x="257.1" y="11.6">4</text>
<text x="3.9" y="33.2">A</text>
<text x="291.3" y="33.2">A</text>
<text x="121.4" y="59.1">2</text>
<text x="121.7" y="54">1</text>
<text x="126.3" y="55.3">V+</text>
<text x="155.4" y="57.8">IMB</text>
<text x="156.2" y="55.3">IPB</text>
<text x="163.5" y="56.6">47</text>
<text x="163.5" y="54">48</text>
<text x="121.4" y="64.2">4</text>
<text x="121.5" y="61.6">3</text>
<text x="126.3" y="65.5">C11</text>
<text x="126.3" y="60.4">C12</text>
<text x="126.3" y="62.9">S12</text>
<text x="154.1" y="62.9">ICMP</text>
<text x="163.5" y="61.6">46</text>
<text x="121.4" y="69.3">6</text>
<text x="121.4" y="71.8">7</text>
<text x="121.5" y="66.7">5</text>
<text x="126.3" y="70.5">C10</text>
<text x="126.3" y="68">S11</text>
<text x="150.4" y="71.8">SDO(NC)</text>
<text x="153.7" y="68">IBIAS</text>
<text x="163.5" y="66.7">45</text>
<text x="163.5" y="70.5">44</text>
<text x="121.4" y="76.9">9</text>
<text x="121.5" y="74.3">8</text>
<text x="126.3" y="75.6">C9</text>
<text x="126.3" y="73.1">S10</text>
<text x="151.3" y="75.6">SDI(NC)</text>
<text x="163.5" y="74.3">43</text>
<text x="4.1" y="81.4">B</text>
<text x="120.3" y="79.4">10</text>
<text x="120.5" y="81.9">11</text>
<text x="126.3" y="80.7">C8</text>
<text x="126.3" y="83.2">S8</text>
<text x="126.3" y="78.1">S9</text>
<text x="150" y="81.9">SCK(IPA)</text>
<text x="163.5" y="80.7">42</text>
<text x="291.4" y="81.4">B</text>
<text x="120.3" y="89.5">14</text>
<text x="120.3" y="84.5">12</text>
<text x="120.4" y="87">13</text>
<text x="126.3" y="85.7">C7</text>
<text x="126.3" y="88.3">S7</text>
<text x="148.8" y="85.7">CSB (IMA)</text>
<text x="163.5" y="84.5">41</text>
<text x="163.5" y="89.5">40</text>
<text x="120.3" y="94.7">16</text>
<text x="120.3" y="92.1">15</text>
<text x="126.3" y="96">C5</text>
<text x="126.3" y="90.8">C6</text>
<text x="126.3" y="93.4">S6</text>
<text x="152.3" y="90.8">ISOMD</text>
<text x="154.5" y="93.4">WDT</text>
<text x="163.5" y="96">38</text>
<text x="163.5" y="92.1">39</text>
<text x="199" y="93.9" transform="rotate(-90 199 93.9)">C</text>
<text x="120.3" y="99.8">18</text>
<text x="120.3" y="97.2">17</text>
<text x="126.3" y="101">C4</text>
<text x="126.3" y="98.5">S5</text>
<text x="152.6" y="97.2">DRIVE</text>
<text x="153.4" y="99.8">VREG</text>
<text x="163.5" y="98.5">37</text>
<text x="192.3" y="100.5">B</text>
<text x="120.3" y="104.9">20</text>
<text x="120.3" y="102.3">19</text>
<text x="120.5" y="107.4">21</text>
<text x="126.3" y="106.1">C3</text>
<text x="126.3" y="103.6">S4</text>
<text x="152.7" y="103.6">VREF2</text>
<text x="152.9" y="107.4">VREF1</text>
<text x="163.5" y="106.1">35</text>
<text x="163.5" y="102.3">34</text>
<text x="120.3" y="109.9">22</text>
<text x="120.4" y="112.5">23</text>
<text x="126.3" y="111.2">C2</text>
<text x="126.3" y="113.7">S2</text>
<text x="126.3" y="108.7">S3</text>
<text x="153.6" y="111.2">DTEN</text>
<text x="163.5" y="109.9">36</text>
<text x="199" y="109.5" transform="rotate(-90 199 109.5)">E</text>
<text x="120.3" y="115">24</text>
<text x="120.3" y="117.5">25</text>
<text x="126.3" y="116.3">C1</text>
<text x="126.3" y="118.8">S1</text>
<text x="153.4" y="118.8">GPIO1</text>
<text x="163.5" y="117.5">27</text>
<text x="120.3" y="120.1">26</text>
<text x="126.3" y="121.3">C0</text>
<text x="153.2" y="121.3">GPIO2</text>
<text x="153.3" y="123.9">GPIO3</text>
<text x="163.5" y="120.1">28</text>
<text x="163.5" y="122.6">29</text>
<text x="163.5" y="125.1">32</text>
<text x="4" y="129.7">C</text>
<text x="120.3" y="130.2">30</text>
<text x="120.5" y="127.7">31</text>
<text x="126.3" y="131.5">V-</text>
<text x="126.3" y="128.9">V-</text>
<text x="153.2" y="126.4">GPIO4</text>
<text x="153.3" y="128.9">GPIO5</text>
<text x="163.5" y="127.7">33</text>
<text x="291.4" y="129.7">C</text>
<text x="4" y="178">D</text>
<text x="291.3" y="178">D</text>
<text x="173.9" y="184.4">Title:</text>
<text x="173.9" y="189.5">Size:</text>
<text x="191.7" y="189.5">Author:</text>
<text x="173.9" y="193.3">Date: 2022-10-27</text>
<text x="173.9" y="195.8">File:</text>
<text x="191.7" y="193.3">Revision: *</text>
<text x="214.6" y="193.3">Sheet 1</text>
<text x="223.2" y="193.3">of 4</text>
<text x="37.9" y="199.6">1</text>
<text x="110.8" y="199.6">2</text>
<text x="184" y="199.6">3</text>
<text x="257.1" y="199.6">4</text>
</g>
<g font-size="2.3" fill="#000080">
<text x="15.4" y="16.4">CELL10</text>
<text x="86.6" y="16.4">CELL11</text>
<text x="15.1" y="30.9">Cell Balancing.SchDoc</text>
<text x="15.4" y="34.7">CELL9</text>
<text x="86.6" y="30.9">Cell Balancing.SchDoc</text>
<text x="199.4" y="46.8">Port B Transformer</text>
<text x="15.1" y="49.1">Cell Balancing.SchDoc</text>
<text x="15.4" y="52.8">CELL8</text>
<text x="124.6" y="48.9">U?</text>
<text x="199.4" y="49.5">Transformer_Stage.SchDoc</text>
<text x="171.1" y="64.9">3k</text>
<text x="171.1" y="60.9">R?</text>
<text x="182.8" y="64.9">1k</text>
<text x="182.8" y="60.9">R?</text>
<text x="15.1" y="67.2">Cell Balancing.SchDoc</text>
<text x="15.4" y="70.8">CELL7</text>
<text x="247.7" y="71">100</text>
<text x="247.7" y="68.5">R?</text>
<text x="198.1" y="74.3">Port ATransformer</text>
<text x="198.1" y="76.9">Transformer_Stage.SchDoc</text>
<text x="15.1" y="89">CELL6</text>
<text x="15.1" y="85.2">Cell Balancing.SchDoc</text>
<text x="204.7" y="100.3">Q?</text>
<text x="214.8" y="97.2">C?</text>
<text x="214.8" y="99.8">Cap</text>
<text x="14.6" y="107.1">CELL5</text>
<text x="14.9" y="103.6">Cell Balancing.SchDoc</text>
<text x="214.8" y="102.3">0.1uF</text>
<text x="175.9" y="112.5">0</text>
<text x="176.2" y="110.4">C?</text>
<text x="177.1" y="112.5">.1uF</text>
<text x="185.3" y="113.5">C?</text>
<text x="185.6" y="115.8">0.1uF</text>
<text x="201.9" y="117.5">1uF</text>
<text x="201.9" y="115.5">C?</text>
<text x="14.4" y="125.4">CELL4</text>
<text x="14.4" y="121.6">Cell Balancing.SchDoc</text>
<text x="96.8" y="125.4">10n</text>
<text x="97.8" y="128.4">C?</text>
<text x="185.8" y="131">Thermistor Block</text>
<text x="124.6" y="137.9">LTC6811HG-1#3ZZTRPBF</text>
<text x="124.6" y="135.3">LTC6811HG-1#3ZZTRPBF</text>
<text x="185.8" y="133.5">THERMISTOR_SHEET.SchDoc</text>
<text x="14.1" y="143.5">CELL3</text>
<text x="14.1" y="139.9">Cell Balancing.SchDoc</text>
<text x="13.9" y="161">CELL2</text>
<text x="13.9" y="157.9">Cell Balancing.SchDoc</text>
<text x="13.6" y="175.4">Cell Balancing.SchDoc</text>
<text x="13.9" y="178.7">CELL4</text>
<text x="237.4" y="183.1">Waterloop</text>
<text x="237.4" y="185.7">200 University Ave W</text>
<text x="237.4" y="188.2">Engineering 5, 1104</text>
<text x="237.4" y="190.8">Waterloo, ON</text>
<text x="13.6" y="193.3">Cell Balancing.SchDoc</text>
<text x="180.2" y="195.8">Monitoring IC.SchDoc</text>
<text x="237.4" y="193.3">N2L3G1</text>
</g>
<g font-size="2.3" fill="#800000">
<text x="20.5" y="21.2">C_in_+</text>
<text x="29.1" y="20.5">C(n)</text>
<text x="29.4" y="23.8">S(n)</text>
<text x="91.7" y="23.8">S(n)</text>
<text x="91.7" y="20.5">C(n-1)</text>
<text x="98.2" y="22.5">C_in_-</text>
<text x="20.5" y="25">C_in_-</text>
<text x="27.2" y="27.1">C(n-1)</text>
<text x="91.7" y="27.1">C(n)</text>
<text x="97.6" y="26.3">C_in_+</text>
<text x="20.5" y="39.5">C_in_+</text>
<text x="29.1" y="38.7">C(n)</text>
<text x="20.5" y="43.3">C_in_-</text>
<text x="27.2" y="45.3">C(n-1)</text>
<text x="29.4" y="42">S(n)</text>
<text x="204.4" y="53.3">IP_IN</text>
<text x="213.8" y="53">IP_OUT</text>
<text x="232.6" y="53">IPB</text>
<text x="20.5" y="57.6">C_in_+</text>
<text x="29.1" y="56.8">C(n)</text>
<text x="204.4" y="55.8">IM_IN</text>
<text x="213.1" y="55.8">IM_OUT</text>
<text x="232.6" y="55.8">IMB</text>
<text x="20.5" y="61.4">C_in_-</text>
<text x="27.2" y="63.4">C(n-1)</text>
<text x="29.4" y="60.1">S(n)</text>
<text x="20.5" y="75.6">C_in_+</text>
<text x="29.1" y="74.8">C(n)</text>
<text x="188.2" y="73.8">GND</text>
<text x="20.5" y="79.4">C_in_-</text>
<text x="27.2" y="81.4">C(n-1)</text>
<text x="29.4" y="78.1">S(n)</text>
<text x="203.2" y="80.7">IP_IN</text>
<text x="203.2" y="83.2">IM_IN</text>
<text x="211.8" y="83.2">IM_OUT</text>
<text x="212.6" y="80.4">IP_OUT</text>
<text x="232.1" y="80.4">IPA</text>
<text x="232.1" y="83.2">IMA</text>
<text x="20.2" y="93.9">C_in_+</text>
<text x="28.9" y="93.2">C(n)</text>
<text x="20.2" y="97.7">C_in_-</text>
<text x="26.9" y="99.8">C(n-1)</text>
<text x="29.1" y="96.5">S(n)</text>
<text x="210.1" y="107.6">GND</text>
<text x="19.7" y="112">C_in_+</text>
<text x="28.3" y="111.2">C(n)</text>
<text x="19.7" y="115.8">C_in_-</text>
<text x="26.4" y="117.8">C(n-1)</text>
<text x="28.6" y="114.5">S(n)</text>
<text x="197.2" y="125.9">GND</text>
<text x="19.5" y="130.2">C_in_+</text>
<text x="28.1" y="129.5">C(n)</text>
<text x="19.5" y="134">C_in_-</text>
<text x="26.1" y="136.1">C(n-1)</text>
<text x="28.3" y="132.8">S(n)</text>
<text x="190.9" y="137.4">EN</text>
<text x="210.3" y="137.4">T1</text>
<text x="106.4" y="138.9">GND</text>
<text x="190.9" y="139.9">A2</text>
<text x="190.9" y="142.5">A1</text>
<text x="210.1" y="140.2">T2</text>
<text x="210.2" y="143">T3</text>
<text x="19.2" y="148.3">C_in_+</text>
<text x="27.8" y="147.5">C(n)</text>
<text x="190.9" y="148.1">OUTPUT</text>
<text x="190.9" y="145">A0</text>
<text x="210.1" y="146">T4</text>
<text x="210.1" y="149.6">T5</text>
<text x="19.2" y="152.1">C_in_-</text>
<text x="25.9" y="154.1">C(n-1)</text>
<text x="28.1" y="150.8">S(n)</text>
<text x="210.1" y="152.9">T6</text>
<text x="210.1" y="155.9">T7</text>
<text x="210.1" y="159.2">T8</text>
<text x="19" y="165.8">C_in_+</text>
<text x="27.6" y="165.1">C(n)</text>
<text x="19" y="169.6">C_in_-</text>
<text x="25.6" y="171.6">C(n-1)</text>
<text x="27.8" y="168.3">S(n)</text>
<text x="19" y="183.7">C_in_+</text>
<text x="27.6" y="182.9">C(n)</text>
<text x="19" y="187.5">C_in_-</text>
<text x="25.6" y="189.5">C(n-1)</text>
<text x="27.8" y="186.2">S(n)</text>
</g>
<g font-size="1.9" fill="#800000">
<text x="43.2" y="19.3">C10</text>
<text x="43.9" y="22.6">S10</text>
<text x="79.5" y="22.6">S11</text>
<text x="79" y="25.9">C11</text>
<text x="43.2" y="37.5">C9</text>
<text x="43.7" y="40.8">S9</text>
<text x="42.9" y="58.9">S8</text>
<text x="43.2" y="55.6">C8</text>
<text x="110.8" y="64">C11</text>
<text x="111.1" y="66.8">S11</text>
<text x="111.1" y="69.3">C10</text>
<text x="111.4" y="71.9">S10</text>
<text x="42.9" y="73.7">C7</text>
<text x="43.2" y="76.9">S7</text>
<text x="111.4" y="74.4">C9</text>
<text x="111.4" y="76.9">S9</text>
<text x="111.6" y="79.5">C8</text>
<text x="111.9" y="82">S8</text>
<text x="111.6" y="89.7">C6</text>
<text x="111.6" y="84.6">C7</text>
<text x="111.9" y="87.2">S7</text>
<text x="42.9" y="92">C6</text>
<text x="43.2" y="95.3">S6</text>
<text x="111.4" y="94.8">C5</text>
<text x="111.9" y="92.3">S6</text>
<text x="111.4" y="99.9">C4</text>
<text x="111.6" y="97.3">S5</text>
<text x="111.4" y="107.5">S3</text>
<text x="111.4" y="102.4">S4</text>
<text x="111.6" y="104.9">C3</text>
<text x="42.6" y="113.3">S5</text>
<text x="42.9" y="110">C5</text>
<text x="111.1" y="112.5">S2</text>
<text x="111.6" y="110">C2</text>
<text x="111.4" y="115.1">C1</text>
<text x="111.4" y="117.6">S1</text>
<text x="111.1" y="120.2">C0</text>
<text x="42.1" y="131.7">S4</text>
<text x="42.9" y="128.3">C4</text>
<text x="42.4" y="146.4">C3</text>
<text x="42.4" y="149.7">S3</text>
<text x="40.4" y="167.2">S2</text>
<text x="42.1" y="163.9">C2</text>
<text x="40.4" y="185">S1</text>
<text x="40.6" y="181.7">C1</text>
<text x="40.1" y="188.3">C0</text>
</g>
<g font-size="1.1">
<text x="118.9" y="62.5">PIU?03</text>
<text x="118.9" y="67.4">PIU?05</text>
<text x="118.9" y="77.6">PIU?09</text>
</g>
</svg>
